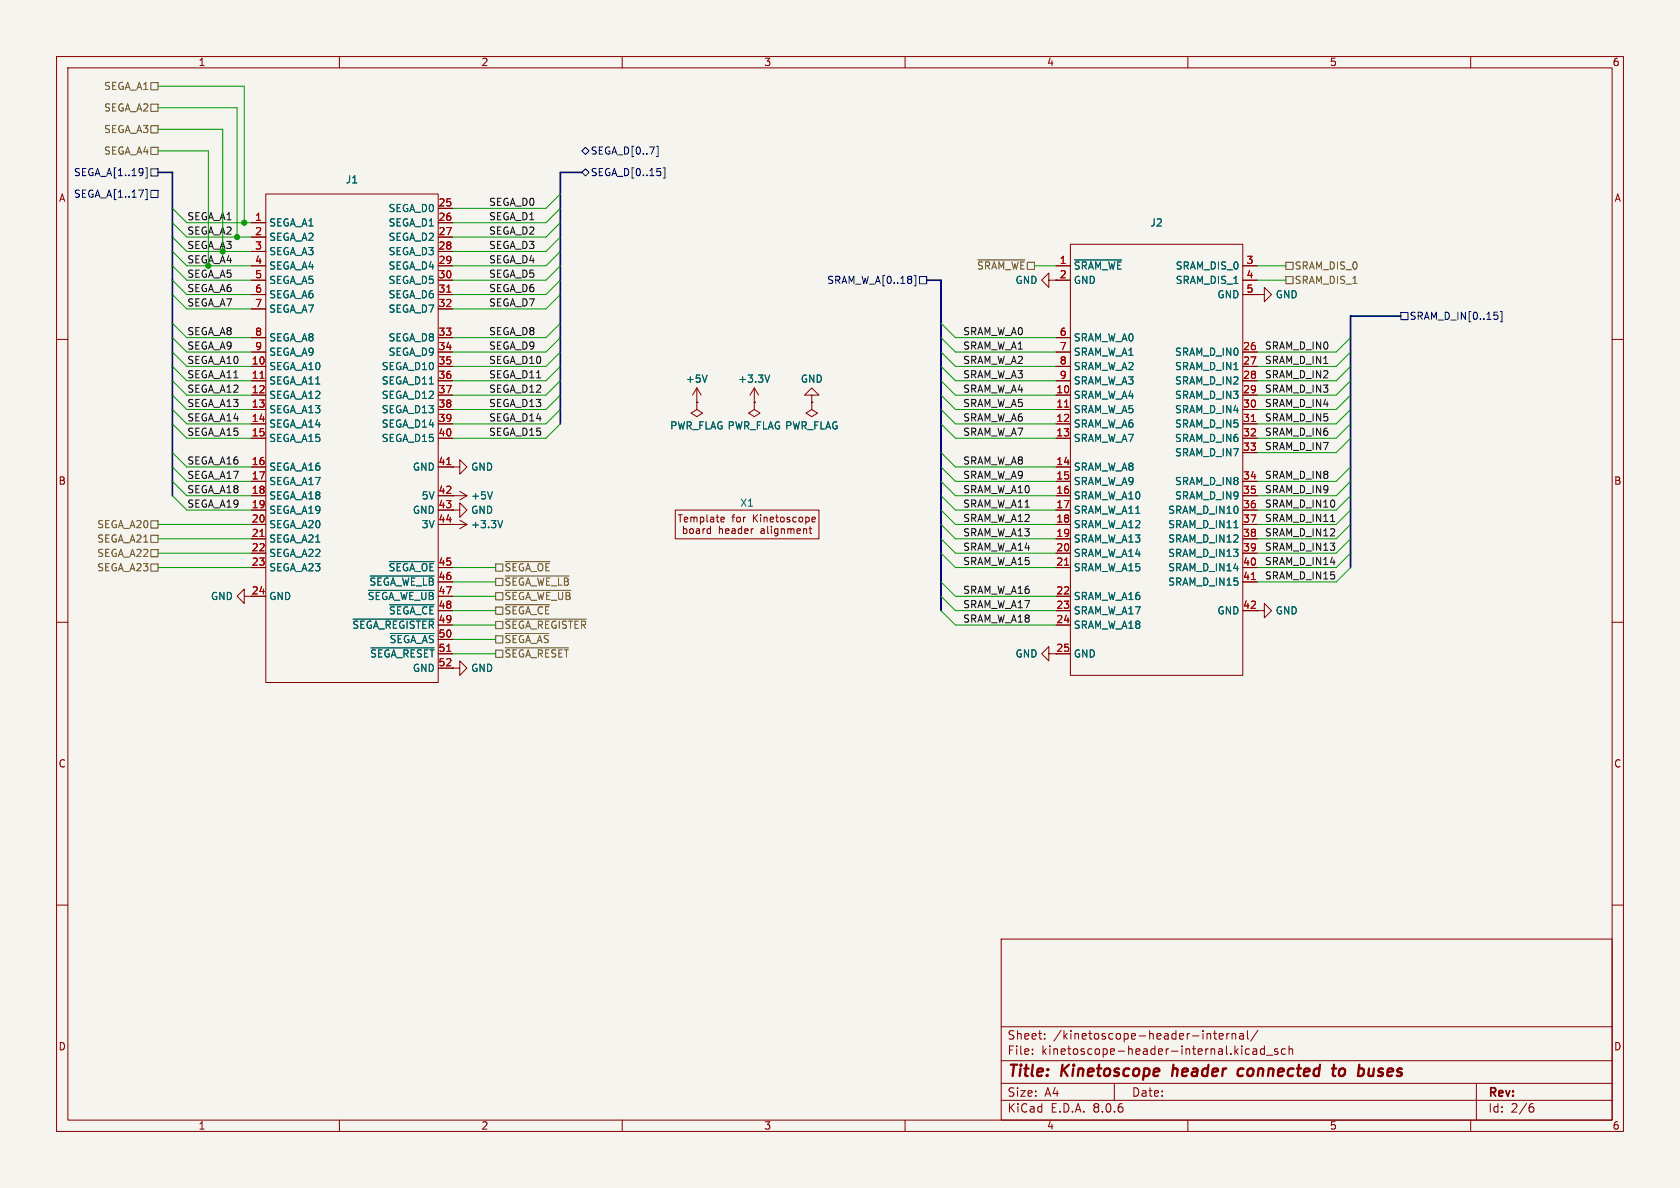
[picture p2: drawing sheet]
<svg xmlns="http://www.w3.org/2000/svg" width="297mm" height="210mm" viewBox="0 0 297 210" stroke-linecap="round" stroke-linejoin="round" font-family="sans-serif">
<path d="M0 0h297v210h-297z" fill="#f5f4ef" stroke="#f5f4ef" stroke-width=".18"/>
<g fill="none" stroke="#840000" stroke-width=".18">
<path d="M10 10h277v190h-277zM12 12h273v186h-273zM60 10v2M110 10v2M160 10v2M210 10v2M260 10v2M44.4 39.4h2.6M47 34.3h30.5v86.4h-30.5zM77.5 39.4h2.5M77.5 36.8h2.5M10 60h2"/>
<path d="M44.4 41.9h2.6M44.4 44.5h2.6M44.4 47h2.6M44.4 49.5h2.6M44.4 52.1h2.6M44.4 54.6h2.6M44.4 59.7h2.6M77.5 41.9h2.5M77.5 44.5h2.5M77.5 47h2.5M77.5 49.5h2.5M77.5 52.1h2.5"/>
<path d="M77.5 54.6h2.5M77.5 59.7h2.5M185.4 49.5v-1.2l-1.3 1.2 1.3 1.3v-1.3h3.8M186.7 47h2.5M186.7 59.7h2.5M189.2 43.2h30.5v76.2h-30.5zM219.7 47h2.5M219.7 49.5h2.5M219.7 52.1h2.5M222.2 52.1h1.3v-1.3l1.3 1.3-1.3 1.2v-1.2M222.2 52.1h.1M285 60h2"/>
<path d="M44.4 64.8h2.6M44.4 67.3h2.6M44.4 69.9h2.6M44.4 72.4h2.6M44.4 74.9h2.6M44.4 77.5h2.6M44.4 62.2h2.6M77.5 64.8h2.5M77.5 67.3h2.5M77.5 69.9h2.5M77.5 72.4h2.5M77.5 74.9h2.5"/>
<path d="M77.5 77.5h2.5M77.5 62.2h2.5M123.2 71.1v1.3l1 .6-1 .7-1-.7 1-.6M123.2 71.1h.1M123.2 68.6l-.8 1.3M123.2 68.6v2.5M123.2 68.6l.8 1.3M133.3 71.1v1.3l1.1 .6-1.1 .7-1-.7 1-.6M133.3 71.1h.1M133.3 68.6l-.7 1.3M133.3 68.6v2.5M133.3 68.6l.8 1.3"/>
<path d="M143.5 69.9h1.3l-1.3-1.3-1.3 1.3h1.3v1.2M143.5 71.1h.1M143.5 71.1v1.3l1 .6-1 .7-1-.7 1-.6M186.7 64.8h2.5M186.7 67.3h2.5M186.7 69.9h2.5M186.7 72.4h2.5M186.7 74.9h2.5M186.7 77.5h2.5M186.7 62.2h2.5M219.7 64.8h2.5M219.7 67.3h2.5"/>
<path d="M219.7 69.9h2.5M219.7 72.4h2.5M219.7 74.9h2.5M219.7 77.5h2.5M219.7 62.2h2.5M44.4 92.7h2.6M44.4 87.6h2.6M44.4 82.6h2.6M44.4 85.1h2.6M44.4 90.2h2.6M44.4 95.3h2.6M44.4 97.8h2.6"/>
<path d="M77.5 92.7h5M77.5 87.6h5M77.5 82.6h2.5M77.5 90.2h2.5M80 92.7h.1M80 87.6h.1M80 90.2h1.3v-1.3l1.2 1.3-1.2 1.2v-1.2M80 90.2h.1M80 82.6h1.3v-1.3l1.2 1.3-1.2 1.2v-1.2M80 82.6h.1M81.3 91.9l1.2 .8M81.3 86.9l1.2 .7"/>
<path d="M82.5 92.7l-1.2 .8M82.5 87.6l-1.2 .8M119.4 90.2h25.4v5.1h-25.4zM119.9 91h.7M120.3 91v1.3M120.8 93v1.3M120.8 93.5h.4l.2 .2-.1 .6h-.5M121 91.8l.6-.1-.1-.2-.3-.1-.2 .2v.6h.5M122 93.6l.2-.1 .3 .1 .1 .5-.1 .2h-.3l-.2-.1zM122.1 91.5l.4-.1 .2 .2M122.1 91.4v.9M122.7 91.6l.2-.2 .3 .1v.8"/>
<path d="M122.7 91.6v.7M123.1 93.5h.5l.1 .8M123.7 93.8h-.4l-.2 .2 .2 .3h.4M123.8 91.5l.4-.1 .2 .3-.1 .5h-.5M123.8 91.4v1.3M124.3 93.5v.8M124.6 93.5l-.3 .2M125 91v1.1l.2 .2M125.6 93.5h-.4l-.2 .2 .1 .6h.5M125.6 93v1.3M125.6 91.5h.5l.1 .8M126.2 91.7l-.4 .1-.2 .2 .2 .3 .4-.1"/>
<path d="M126.6 91.4h.5M126.8 91v1.1l.3 .2M127.2 93.6l.2-.1h.3v.8M127.2 93v1.3M127.5 91.8l.6-.1-.1-.2-.4-.1-.1 .2v.6h.5M128.3 93.9l.6-.1-.1-.3h-.3l-.2 .1v.7h.5M129.4 91.4h.5M129.4 93.5h.5l.1 .8M129.9 91l-.3 .2v1.1M130 93.8h-.5l-.1 .2 .1 .3h.5M130.3 91.5l.2-.1 .3 .1 .1 .5-.1 .2-.3 .1-.2-.2zM131.1 93.5h-.4l-.2 .2 .1 .6h.5"/>
<path d="M131.1 93v1.3M131.4 91.4v.9M131.7 93.9l.6-.1-.1-.3h-.4l-.1 .1v.7h.5M131.8 91.4l-.4 .3M132.8 93.5v.8M133.2 93.5l-.4 .2M133.2 91v1.3M133.4 91.5l.5 .8M133.9 91l-.7 .7M134.5 91v.1M134.5 91.4v.9M134.6 93.5h.4l.1 .8"/>
<path d="M135.1 91.5l.2-.1 .3 .1v.8M135.1 91.4v.9M135.1 93.8h-.4l-.2 .2 .2 .3h.4M135.7 93v1.1l.2 .2M136.2 91.8l.6-.1-.1-.2-.4-.1-.1 .2v.6h.5M136.4 93v.2M136.4 93.5v.8M137.1 91.4h.5M137.3 91v1.1l.3 .2M137.5 93.5h-.3l-.3 .2 .1 .6h.5M137.5 93.5v1l-.2 .2h-.3M138 91.5l.2-.1 .4 .1v.5l-.1 .2-.3 .1-.2-.2z"/>
<path d="M138.1 93.6l.2-.1h.3l.1 .8M138.1 93.5v.8M139.3 93.6l.2-.1h.3v.8M139.3 93.5v.8M139.6 91.5l-.3-.1-.2 .2 .1 .2 .4 .1v.3h-.5M140.4 93.6v.7M140.8 91.5h-.5l-.1 .5M140.9 94.1l.2 .2h.4M141.2 92v-.3l.3-.3 .3 .1 .1 .5M142.1 93.5v.8M142.5 91.5h.4l.2 .5M142.5 91.4v1.3"/>
<path d="M142.6 93.6v.7M143.2 94.1l.3 .2M144.1 91.7l-.1-.3-.4 .1-.1 .6M186.7 92.7h2.5M186.7 87.6h2.5M186.7 82.6h2.5M186.7 85.1h2.5M186.7 90.2h2.5M186.7 95.3h2.5M186.7 97.8h2.5M219.7 92.7h2.5M219.7 87.6h2.5"/>
<path d="M219.7 85.1h2.5M219.7 90.2h2.5M219.7 95.3h2.5M219.7 97.8h2.5M219.7 80h2.5M10 110h2M43.2 105.4v-1.3l-1.3 1.3 1.3 1.3v-1.3h3.8M44.4 100.3h2.6M77.5 100.3h2.5M77.5 105.4h2.5M77.5 102.9h2.5M77.5 108h2.5"/>
<path d="M77.5 110.5h2.5M77.5 113h2.5M77.5 115.6h2.5M77.5 118.1h2.5M80 118.1h1.3v-1.3l1.2 1.3-1.2 1.3v-1.3M80 118.1h.1M185.4 115.6v-1.3l-1.3 1.3 1.3 1.2v-1.2h3.8M186.7 100.3h2.5M186.7 105.4h2.5M186.7 108h2.5M186.7 110.5h2.5M219.7 100.3h2.5"/>
<path d="M219.7 102.9h2.5M219.7 108h2.5M222.2 108h1.3v-1.3l1.3 1.3-1.3 1.2v-1.2M222.2 108h.1M285 110h2M10 160h2M285 160h2M177 166h108v32h-108zM60 198v2M110 198v2M160 198v2M177 194.5h108"/>
<path d="M177 191.5h108M177 187.5h108M177 181.5h108M182.5 186.3v.1M182.5 185.5v.1M184.7 183.6v.1M184.7 182.8v.1M197 191.5v3M210 198v2M214.5 182.7h.6M214.7 182.2v1.3l.4 .2M215.5 183.2l.7-.1v-.3l-.5-.1-.2 .2 .1 .7h.6"/>
<path d="M216.9 182.7v1M217.3 182.7l-.3 .1-.1 .2M217.8 182.8l.2-.1 .4 .1 .1 .9M217.8 182.7v1M219.2 182.8h.5l.1 .9M219.8 183.1h-.5a.29 .29 0 0 0-.2 .3 .29 .29 0 0 0 .2 .3l.5-.1M220.3 186.3h.6M220.3 185.5h.6M220.5 182.2v1.3l.2 .2M221.5 185.5h.6l.1 .9M222.2 185.8h-.5a.29 .29 0 0 0-.2 .3 .29 .29 0 0 0 .2 .3l.5-.1M222.4 182.1l-1.3 2"/>
<path d="M223.5 185.5l-.4-.1-.3 .3v.4l.2 .2h.5M223.5 184.9v1.5M223.9 186.5h1.1M225.9 185.5l-.4-.1-.2 .2 .1 .2 .5 .2v.3h-.6M227.2 185.5l-.4-.1-.3 .3v.4l.2 .2h.5M227.9 185.5l.2-.1 .4 .1v.9M227.9 184.9v1.5M260 198v2M261 191.5v6.5M270.6 195.7h.3l.3 .3-.1 .5-.5 .1M271 195.1l-.4 .1"/>
</g>
<path d="M207.5 188.2l-.3 2M219.8 189a.66 .66 0 0 0-1 .3v.5l.1 .3 .2 .1 .6-.1M235.5 188.9h.7M235.8 188.2l-.2 1.7 .1 .2 .4 .1M237.5 188.9a.62 .62 0 0 0-.7 .4v.7a.52 .52 0 0 0 .7 .1M242 188.9v1.2l.2 .1 .4-.1" fill="none" stroke="#840000" stroke-width=".4"/>
<g fill="none" stroke="#006464" stroke-width=".18">
<path d="M190 45.9h8.3M125 66.3l-.4 1.3M136.1 66.3l-.5 1.3M68.8 99.3h7.9M87 86.9l-.4 1.3M88.9 92l-.5 1.3M218.1 93.3h.8M62.4 109.4h14.3M65.1 104.4h11.6M65.4 101.8h11.3M65.6 114.5h11.1M68.9 106.9h7.8"/>
<path d="M69 112h7.7"/>
</g>
<path d="M79 51.7h.7M46 66.9h.7M188.2 72h.7M221.2 74.5h.7M46 94.8h.7M79 82.1h.7M188.2 99.9h.7M221.2 102.5h.7" fill="none" stroke="#a90000" stroke-width=".18"/>
<g fill="none" stroke="#725600" stroke-width=".18">
<path d="M26.7 18.4h1.2v1.3h-1.2zM26.7 14.6h1.2v1.3h-1.2zM26.7 26h1.2v1.3h-1.2zM26.7 22.2h1.2v1.3h-1.2zM172.9 45.9h8.3M227.3 46.4h1.3v1.2h-1.3zM227.3 48.9h1.3v1.3h-1.3zM26.7 92.1h1.2v1.2h-1.2zM26.7 94.6h1.2v1.3h-1.2zM26.7 99.7h1.2v1.3h-1.2zM26.7 97.2h1.2v1.2h-1.2zM87.6 99.7h1.3v1.3h-1.3z"/>
<path d="M89.3 99.3h7.9M87.6 102.2h1.3v1.3h-1.3zM87.6 109.9h1.3v1.2h-1.3zM87.6 112.4h1.3v1.3h-1.3zM87.6 107.3h1.3v1.3h-1.3zM87.6 114.9h1.3v1.3h-1.3zM87.6 104.8h1.3v1.2h-1.3zM89.3 101.8h11.3M89.3 109.4h14.3M89.3 112h7.7M89.3 106.9h7.9M89.3 114.5h11.2"/>
<path d="M89.3 104.4h11.6"/>
</g>
<g fill="none" stroke="#000084" stroke-width=".18">
<path d="M25.7 29.7h.3v1.8h-.3M25.7 33.5h.3v1.8h-.3M26.7 29.8h1.2v1.3h-1.2zM26.7 33.7h1.2v1.2h-1.2zM102.9 30.5l.6-.7 .6 .7-.6 .6zM102.9 26.7l.6-.7 .6 .7-.6 .6zM116 25.9h.3v1.8h-.3M117.3 29.7h.3v1.8h-.3M161.6 48.7h.3v1.8h-.3M162.6 48.9h1.2v1.3h-1.2zM247.6 55.2h1.3v1.3h-1.3zM264.1 55.2h.7"/>
<path d="M264.6 55.7l.2 .2v.3l-.2 .3M265.2 55.1h.3v1.8h-.3"/>
</g>
<path d="M235.2 92.2h.8" fill="none" stroke="#0f0f0f" stroke-width=".18"/>
<path d="M27.9 30.5h2.6v57.1M102.9 30.5h-3.8v44.4M163.8 49.5h2.6v58.5M247.6 55.9h-8.8v44.4" fill="none" stroke="#000084" stroke-width=".3"/>
<g fill="none" stroke="#009600" stroke-width=".18">
<path d="M27.9 19.1h14v22.8M27.9 15.2h15.3v24.2M27.9 26.7h8.9v20.3M27.9 22.9h11.5v21.6M30.5 36.8l2.5 2.6h11.4M30.5 39.4l2.5 2.5h11.4M99.1 36.8l-2.6 2.6h-16.5M99.1 34.3l-2.6 2.5h-16.5M99.1 39.4l-2.6 2.5h-16.5M30.5 44.5l2.5 2.5h11.4M30.5 57.2l2.5 2.5h11.4M30.5 59.7l2.5 2.5h11.4"/>
<path d="M30.5 47l2.5 2.5h11.4M30.5 49.5l2.5 2.6h11.4M30.5 41.9l2.5 2.6h11.4M30.5 52.1l2.5 2.5h11.4M99.1 44.5l-2.6 2.5h-16.5M99.1 57.2l-2.6 2.5h-16.5M99.1 59.7l-2.6 2.5h-16.5M99.1 47l-2.6 2.5h-16.5M99.1 49.5l-2.6 2.6h-16.5M99.1 41.9l-2.6 2.6h-16.5M99.1 52.1l-2.6 2.5h-16.5M166.4 57.2l2.5 2.5h17.8"/>
<path d="M166.4 59.7l2.5 2.5h17.8M182.9 47h3.8M222.2 47h5.1M222.2 49.5h5.1M238.8 59.7l-2.6 2.5h-14M30.5 74.9l2.5 2.6h11.4M30.5 69.9l2.5 2.5h11.4M30.5 67.3l2.5 2.6h11.4M30.5 72.4l2.5 2.5h11.4M30.5 62.2l2.5 2.6h11.4M30.5 64.8l2.5 2.5h11.4M99.1 74.9l-2.6 2.6h-16.5"/>
<path d="M99.1 69.9l-2.6 2.5h-16.5M99.1 67.3l-2.6 2.6h-16.5M99.1 72.4l-2.6 2.5h-16.5M99.1 62.2l-2.6 2.6h-16.5M99.1 64.8l-2.6 2.5h-16.5M166.4 74.9l2.5 2.6h17.8M166.4 69.9l2.5 2.5h17.8M166.4 67.3l2.5 2.6h17.8M166.4 72.4l2.5 2.5h17.8M166.4 62.2l2.5 2.6h17.8M166.4 64.8l2.5 2.5h17.8M238.8 74.9l-2.6 2.6h-14"/>
<path d="M238.8 69.9l-2.6 2.5h-14M238.8 67.3l-2.6 2.6h-14M238.8 72.4l-2.6 2.5h-14M238.8 62.2l-2.6 2.6h-14M238.8 77.5l-2.6 2.5h-14M238.8 64.8l-2.6 2.5h-14M27.9 92.7h16.5M27.9 97.8h16.5M27.9 95.3h16.5M30.5 85.1l2.5 2.5h11.4M30.5 80l2.5 2.6h11.4M30.5 82.6l2.5 2.5h11.4"/>
<path d="M30.5 87.6l2.5 2.6h11.4M166.4 85.1l2.5 2.5h17.8M166.4 90.2l2.5 2.5h17.8M166.4 80l2.5 2.6h17.8M166.4 82.6l2.5 2.5h17.8M166.4 87.6l2.5 2.6h17.8M166.4 97.8l2.5 2.5h17.8M166.4 95.3l2.5 2.5h17.8M166.4 92.7l2.5 2.6h17.8M238.8 85.1l-2.6 2.5h-14M238.8 90.2l-2.6 2.5h-14M238.8 82.6l-2.6 2.5h-14"/>
<path d="M238.8 87.6l-2.6 2.6h-14M238.8 97.8l-2.6 2.5h-14M238.8 95.3l-2.6 2.5h-14M238.8 92.7l-2.6 2.6h-14M27.9 100.3h16.5M80 102.9h7.6M80 110.5h7.6M80 108h7.6M80 100.3h7.6M80 105.4h7.6M80 115.6h7.6M80 113h7.6"/>
<path d="M166.4 108l2.5 2.5h17.8M166.4 105.4l2.5 2.6h17.8M166.4 102.9l2.5 2.5h17.8M238.8 100.3l-2.6 2.6h-14"/>
</g>
<g fill="#009600" stroke="#009600" stroke-width=".18">
<circle cx="41.9" cy="41.9" r=".46"/>
<circle cx="43.2" cy="39.4" r=".46"/>
</g>
<g font-size="2.8" fill="#840000">
<text x="178" y="190.9">Title:</text>
<text x="187.7" y="190.9">Kinetoscope</text>
<text x="208.1" y="190.9">header</text>
<text x="220.5" y="190.9">connected</text>
<text x="238.1" y="190.9">to</text>
<text x="243.3" y="190.9">buses</text>
</g>
<g font-size="2.1" fill="#840000">
<text x="178" y="184">Sheet:</text>
<text x="186.2" y="184">/kinetoscope-header-internal/</text>
<text x="178" y="186.7">File:</text>
<text x="184.1" y="186.7">kinetoscope-header-internal.kicad_sch</text>
<text x="178" y="196.9">KiCad</text>
<text x="178" y="194.1">Size:</text>
<text x="184.7" y="194.1">A4</text>
<text x="185.7" y="196.9">E.D.A.</text>
<text x="193.3" y="196.9">8.0.6</text>
<text x="200" y="194.1">Date:</text>
<text x="263" y="194.3">Rev:</text>
<text x="263" y="196.9">Id:</text>
<text x="267.1" y="196.9">2/6</text>
</g>
<g font-size="1.8" fill="#840000">
<text x="35" y="11.9">1</text>
<text x="85" y="11.9">2</text>
<text x="135" y="11.9">3</text>
<text x="185" y="11.9">4</text>
<text x="235" y="11.9">5</text>
<text x="285" y="11.9">6</text>
<text x="10.3" y="35.9">A</text>
<text x="285.3" y="35.9">A</text>
<text x="10.3" y="85.9">B</text>
<text x="285.3" y="85.9">B</text>
<text x="140.3" y="93.6">header</text>
<text x="44.4" y="105.2">24</text>
<text x="186.6" y="115.3">25</text>
<text x="10.3" y="135.9">C</text>
<text x="285.3" y="135.9">C</text>
<text x="10.3" y="185.9">D</text>
<text x="285.3" y="185.9">D</text>
<text x="35" y="199.9">1</text>
<text x="85" y="199.9">2</text>
<text x="135" y="199.9">3</text>
<text x="185" y="199.9">4</text>
<text x="235" y="199.9">5</text>
<text x="285" y="199.9">6</text>
</g>
<g font-size="1.8" fill="#725600">
<text x="18.3" y="16.1">SEGA_A1</text>
<text x="18.3" y="19.9">SEGA_A2</text>
<text x="18.3" y="23.7">SEGA_A3</text>
<text x="18.3" y="27.5">SEGA_A4</text>
<text x="172.6" y="47.9">~{SRAM_WE}</text>
<text x="228.8" y="47.9">SRAM_DIS_0</text>
<text x="228.8" y="50.4">SRAM_DIS_1</text>
<text x="17.1" y="93.6">SEGA_A20</text>
<text x="17.1" y="96.1">SEGA_A21</text>
<text x="17.1" y="101.2">SEGA_A23</text>
<text x="17.1" y="98.7">SEGA_A22</text>
<text x="89.1" y="101.2">~{SEGA_OE}</text>
<text x="89.1" y="103.7">~{SEGA_WE_LB}</text>
<text x="89.1" y="106.3">~{SEGA_WE_UB}</text>
<text x="89.1" y="111.4">~{SEGA_REGISTER}</text>
<text x="89.1" y="113.9">~{SEGA_AS}</text>
<text x="89.1" y="108.8">~{SEGA_CE}</text>
<text x="89.1" y="116.4">~{SEGA_RESET}</text>
</g>
<g font-size="1.8" fill="#000084">
<text x="104.3" y="27.5">SEGA_D[0..7]</text>
<text x="13" y="31.3">SEGA_A[1..19]</text>
<text x="13" y="35.2">SEGA_A[1..17]</text>
<text x="104.3" y="31.3">SEGA_D[0..15]</text>
<text x="146.1" y="50.4">SRAM_W_A[0..18]</text>
<text x="249.1" y="56.7">SRAM_D_IN[0..15]</text>
</g>
<g font-size="1.8" fill="#006464">
<text x="61" y="32.6">J1</text>
<text x="47.5" y="40.2">SEGA_A1</text>
<text x="68.6" y="37.7">SEGA_D0</text>
<text x="68.6" y="40.2">SEGA_D1</text>
<text x="203.3" y="40.2">J2</text>
<text x="47.5" y="42.8">SEGA_A2</text>
<text x="47.5" y="45.3">SEGA_A3</text>
<text x="47.5" y="47.9">SEGA_A4</text>
<text x="68.6" y="42.8">SEGA_D2</text>
<text x="68.6" y="45.3">SEGA_D3</text>
<text x="68.6" y="47.9">SEGA_D4</text>
<text x="189.7" y="47.9">~{SRAM_WE}</text>
<text x="207.8" y="47.9">SRAM_DIS_0</text>
<text x="47.5" y="50.4">SEGA_A5</text>
<text x="47.5" y="52.9">SEGA_A6</text>
<text x="68.6" y="50.4">SEGA_D5</text>
<text x="68.6" y="52.9">SEGA_D6</text>
<text x="179.4" y="50.4">GND</text>
<text x="189.7" y="50.4">GND</text>
<text x="207.8" y="50.4">SRAM_DIS_1</text>
<text x="215.1" y="52.9">GND</text>
<text x="225.4" y="52.9">GND</text>
<text x="47.5" y="55.5">SEGA_A7</text>
<text x="68.6" y="55.5">SEGA_D7</text>
<text x="47.5" y="65.6">SEGA_A10</text>
<text x="47.5" y="60.6">SEGA_A8</text>
<text x="47.5" y="63.1">SEGA_A9</text>
<text x="67.4" y="65.6">SEGA_D10</text>
<text x="68.6" y="60.6">SEGA_D8</text>
<text x="68.6" y="63.1">SEGA_D9</text>
<text x="189.7" y="60.6">SRAM_W_A0</text>
<text x="189.7" y="63.1">SRAM_W_A1</text>
<text x="189.7" y="65.6">SRAM_W_A2</text>
<text x="207.6" y="63.1">SRAM_D_IN0</text>
<text x="207.6" y="65.6">SRAM_D_IN1</text>
<text x="47.5" y="68.2">SEGA_A11</text>
<text x="47.5" y="70.7">SEGA_A12</text>
<text x="67.4" y="68.2">SEGA_D11</text>
<text x="67.4" y="70.7">SEGA_D12</text>
<text x="121.2" y="67.9">+5V</text>
<text x="130.4" y="67.9">+3.3V</text>
<text x="141.5" y="67.9">GND</text>
<text x="189.7" y="70.7">SRAM_W_A4</text>
<text x="189.7" y="68.2">SRAM_W_A3</text>
<text x="207.6" y="68.2">SRAM_D_IN2</text>
<text x="207.6" y="70.7">SRAM_D_IN3</text>
<text x="47.5" y="73.3">SEGA_A13</text>
<text x="47.5" y="75.8">SEGA_A14</text>
<text x="67.4" y="73.3">SEGA_D13</text>
<text x="67.4" y="75.8">SEGA_D14</text>
<text x="118.4" y="76.1">PWR_FLAG PWR_FLAG PWR_FLAG</text>
<text x="189.7" y="73.3">SRAM_W_A5</text>
<text x="189.7" y="75.8">SRAM_W_A6</text>
<text x="207.6" y="73.3">SRAM_D_IN4</text>
<text x="207.6" y="75.8">SRAM_D_IN5</text>
<text x="47.5" y="78.3">SEGA_A15</text>
<text x="47.5" y="83.4">SEGA_A16</text>
<text x="67.4" y="78.3">SEGA_D15</text>
<text x="72.9" y="83.4">GND</text>
<text x="83.2" y="83.4">GND</text>
<text x="189.7" y="78.3">SRAM_W_A7</text>
<text x="189.7" y="83.4">SRAM_W_A8</text>
<text x="207.6" y="78.3">SRAM_D_IN6</text>
<text x="207.6" y="80.9">SRAM_D_IN7</text>
<text x="47.5" y="86">SEGA_A17</text>
<text x="47.5" y="88.5">SEGA_A18</text>
<text x="74.5" y="88.5">5V</text>
<text x="83.2" y="88.5">+5V</text>
<text x="130.8" y="89.8">X1</text>
<text x="189.7" y="86">SRAM_W_A9</text>
<text x="189.7" y="88.5">SRAM_W_A10</text>
<text x="207.6" y="86">SRAM_D_IN8</text>
<text x="207.6" y="88.5">SRAM_D_IN9</text>
<text x="47.5" y="91">SEGA_A19</text>
<text x="47.5" y="93.6">SEGA_A20</text>
<text x="72.9" y="91">GND</text>
<text x="74.5" y="93.6">3V</text>
<text x="83.2" y="91">GND</text>
<text x="83.2" y="93.6">+3.3V</text>
<text x="189.7" y="91">SRAM_W_A11</text>
<text x="189.7" y="93.6">SRAM_W_A12</text>
<text x="206.4" y="91">SRAM_D_IN10</text>
<text x="206.4" y="93.6">SRAM_D_IN11</text>
<text x="47.5" y="96.1">SEGA_A21</text>
<text x="47.5" y="98.7">SEGA_A22</text>
<text x="47.5" y="101.2">SEGA_A23</text>
<text x="68.6" y="101.2">~{SEGA_OE}</text>
<text x="189.7" y="96.1">SRAM_W_A13</text>
<text x="189.7" y="98.7">SRAM_W_A14</text>
<text x="189.7" y="101.2">SRAM_W_A15</text>
<text x="206.4" y="96.1">SRAM_D_IN12</text>
<text x="206.4" y="98.7">SRAM_D_IN13</text>
<text x="206.4" y="101.2">SRAM_D_IN14</text>
<text x="37.2" y="106.3">GND</text>
<text x="47.5" y="106.3">GND</text>
<text x="64.9" y="106.3">~{SEGA_WE_UB}</text>
<text x="65.2" y="103.7">~{SEGA_WE_LB}</text>
<text x="189.7" y="106.3">SRAM_W_A16</text>
<text x="206.4" y="103.7">SRAM_D_IN15</text>
<text x="62.2" y="111.4">~{SEGA_REGISTER}</text>
<text x="68.7" y="108.8">~{SEGA_CE}</text>
<text x="68.8" y="113.9">~{SEGA_AS}</text>
<text x="189.7" y="108.8">SRAM_W_A17</text>
<text x="189.7" y="111.4">SRAM_W_A18</text>
<text x="215.1" y="108.8">GND</text>
<text x="225.4" y="108.8">GND</text>
<text x="72.9" y="119">GND</text>
<text x="83.2" y="119">GND</text>
<text x="179.4" y="116.4">GND</text>
<text x="189.7" y="116.4">GND</text>
</g>
<g font-size="1.8" fill="#0f0f0f">
<text x="33" y="39">SEGA_A1</text>
<text x="33" y="41.6">SEGA_A2</text>
<text x="86.4" y="39">SEGA_D1</text>
<text x="86.4" y="41.6">SEGA_D2</text>
<text x="86.4" y="36.5">SEGA_D0</text>
<text x="86.4" y="44.1">SEGA_D3</text>
<text x="86.4" y="46.6">SEGA_D4</text>
<text x="33" y="49.2">SEGA_A5</text>
<text x="33" y="51.7">SEGA_A6</text>
<text x="86.4" y="51.7">SEGA_D6</text>
<text x="86.4" y="49.2">SEGA_D5</text>
<text x="33" y="54.3">SEGA_A7</text>
<text x="33" y="59.3">SEGA_A8</text>
<text x="86.4" y="54.3">SEGA_D7</text>
<text x="86.4" y="59.3">SEGA_D8</text>
<text x="170.2" y="59.3">SRAM_W_A0</text>
<text x="33" y="61.9">SEGA_A9</text>
<text x="33" y="64.4">SEGA_A10</text>
<text x="86.4" y="64.4">SEGA_D10</text>
<text x="86.4" y="61.9">SEGA_D9</text>
<text x="170.2" y="61.9">SRAM_W_A1</text>
<text x="170.2" y="64.4">SRAM_W_A2</text>
<text x="223.5" y="61.9">SRAM_D_IN0</text>
<text x="223.5" y="64.4">SRAM_D_IN1</text>
<text x="33" y="67">SEGA_A11</text>
<text x="33" y="69.5">SEGA_A12</text>
<text x="86.4" y="67">SEGA_D11</text>
<text x="86.4" y="69.5">SEGA_D12</text>
<text x="170.2" y="69.5">SRAM_W_A4</text>
<text x="170.2" y="67">SRAM_W_A3</text>
<text x="223.5" y="67">SRAM_D_IN2</text>
<text x="223.5" y="69.5">SRAM_D_IN3</text>
<text x="33" y="72">SEGA_A13</text>
<text x="33" y="74.6">SEGA_A14</text>
<text x="33" y="77.1">SEGA_A15</text>
<text x="86.4" y="77.1">SEGA_D15</text>
<text x="86.4" y="74.6">SEGA_D14</text>
<text x="86.4" y="72">SEGA_D13</text>
<text x="170.2" y="74.6">SRAM_W_A6</text>
<text x="170.2" y="77.1">SRAM_W_A7</text>
<text x="170.2" y="72">SRAM_W_A5</text>
<text x="223.5" y="77.1">SRAM_D_IN6</text>
<text x="223.5" y="74.6">SRAM_D_IN5</text>
<text x="223.5" y="72">SRAM_D_IN4</text>
<text x="33" y="82.2">SEGA_A16</text>
<text x="170.2" y="82.2">SRAM_W_A8</text>
<text x="223.5" y="79.7">SRAM_D_IN7</text>
<text x="33" y="87.3">SEGA_A18</text>
<text x="33" y="89.8">SEGA_A19</text>
<text x="33" y="84.7">SEGA_A17</text>
<text x="170.2" y="84.7">SRAM_W_A9</text>
<text x="170.2" y="87.3">SRAM_W_A10</text>
<text x="170.2" y="89.8">SRAM_W_A11</text>
<text x="223.5" y="84.7">SRAM_D_IN8</text>
<text x="223.5" y="89.8">SRAM_D_IN10</text>
<text x="223.5" y="87.3">SRAM_D_IN9</text>
<text x="170.2" y="92.4">SRAM_W_A12</text>
<text x="170.2" y="94.9">SRAM_W_A13</text>
<text x="223.5" y="94.9">SRAM_D_IN12</text>
<text x="223.5" y="92.4">SRAM_D_IN11</text>
<text x="170.2" y="97.4">SRAM_W_A14</text>
<text x="170.2" y="100">SRAM_W_A15</text>
<text x="223.5" y="100">SRAM_D_IN14</text>
<text x="223.5" y="97.4">SRAM_D_IN13</text>
<text x="170.2" y="107.6">SRAM_W_A17</text>
<text x="170.2" y="105.1">SRAM_W_A16</text>
<text x="223.5" y="102.5">SRAM_D_IN15</text>
<text x="170.2" y="110.1">SRAM_W_A18</text>
</g>
<g font-size="1.8" fill="#a90000">
<text x="45" y="39.1">1</text>
<text x="45" y="41.7">2</text>
<text x="77.4" y="36.6">25</text>
<text x="77.4" y="39.1">26</text>
<text x="77.4" y="41.7">27</text>
<text x="45" y="44.2">3</text>
<text x="45" y="46.7">4</text>
<text x="77.4" y="44.2">28</text>
<text x="77.4" y="46.7">29</text>
<text x="187.3" y="46.7">1</text>
<text x="220.3" y="46.7">3</text>
<text x="45" y="49.3">5</text>
<text x="45" y="51.8">6</text>
<text x="77.4" y="49.3">30</text>
<text x="77.4" y="51.8">31</text>
<text x="187.3" y="49.3">2</text>
<text x="220.3" y="49.3">4</text>
<text x="220.3" y="51.8">5</text>
<text x="45" y="54.4">7</text>
<text x="45" y="59.4">8</text>
<text x="77.4" y="54.4">32</text>
<text x="77.4" y="59.4">33</text>
<text x="187.3" y="59.4">6</text>
<text x="44.4" y="64.5">10</text>
<text x="45" y="62">9</text>
<text x="77.4" y="62">34</text>
<text x="77.4" y="64.5">35</text>
<text x="187.3" y="62">7</text>
<text x="187.3" y="64.5">8</text>
<text x="219.7" y="62">26</text>
<text x="219.7" y="64.5">27</text>
<text x="44.4" y="67.1">11</text>
<text x="44.4" y="69.6">12</text>
<text x="77.4" y="67.1">36</text>
<text x="77.4" y="69.6">37</text>
<text x="186.6" y="69.6">10</text>
<text x="187.3" y="67.1">9</text>
<text x="219.7" y="67.1">28</text>
<text x="219.7" y="69.6">29</text>
<text x="44.4" y="72.1">13</text>
<text x="44.4" y="74.7">14</text>
<text x="44.4" y="77.2">15</text>
<text x="77.4" y="72.1">38</text>
<text x="77.4" y="74.7">39</text>
<text x="77.4" y="77.2">40</text>
<text x="186.6" y="72.1">11</text>
<text x="186.6" y="74.7">12</text>
<text x="186.6" y="77.2">13</text>
<text x="219.7" y="72.1">30</text>
<text x="219.7" y="74.7">31</text>
<text x="219.7" y="77.2">32</text>
<text x="44.4" y="82.3">16</text>
<text x="77.4" y="82.3">41</text>
<text x="186.6" y="82.3">14</text>
<text x="219.7" y="79.8">33</text>
<text x="44.4" y="84.8">17</text>
<text x="44.4" y="87.4">18</text>
<text x="44.4" y="89.9">19</text>
<text x="77.4" y="87.4">42</text>
<text x="77.4" y="89.9">43</text>
<text x="186.6" y="84.8">15</text>
<text x="186.6" y="87.4">16</text>
<text x="186.6" y="89.9">17</text>
<text x="219.7" y="84.8">34</text>
<text x="219.7" y="87.4">35</text>
<text x="219.7" y="89.9">36</text>
<text x="44.4" y="92.5">20</text>
<text x="44.4" y="95">21</text>
<text x="77.4" y="92.5">44</text>
<text x="186.6" y="92.5">18</text>
<text x="186.6" y="95">19</text>
<text x="219.7" y="92.5">37</text>
<text x="219.7" y="95">38</text>
<text x="44.4" y="97.5">22</text>
<text x="44.4" y="100.1">23</text>
<text x="77.4" y="100.1">45</text>
<text x="186.6" y="97.5">20</text>
<text x="186.6" y="100.1">21</text>
<text x="219.7" y="97.5">39</text>
<text x="219.7" y="100.1">40</text>
<text x="77.4" y="102.6">46</text>
<text x="77.4" y="105.2">47</text>
<text x="77.4" y="107.7">48</text>
<text x="186.6" y="105.2">22</text>
<text x="186.6" y="107.7">23</text>
<text x="219.7" y="102.6">41</text>
<text x="219.7" y="107.7">42</text>
<text x="77.4" y="110.2">49</text>
<text x="77.4" y="112.8">50</text>
<text x="186.6" y="110.2">24</text>
<text x="65.3" y="116.4">~{SEGA_RESET}</text>
<text x="77.4" y="115.3">51</text>
<text x="77.4" y="117.9">52</text>
</g>
<g font-size="1.8" fill="#009600">
<text x="33" y="46.6">SEGA_A4</text>
<text x="33" y="44.1">SEGA_A3</text>
</g>
</svg>
